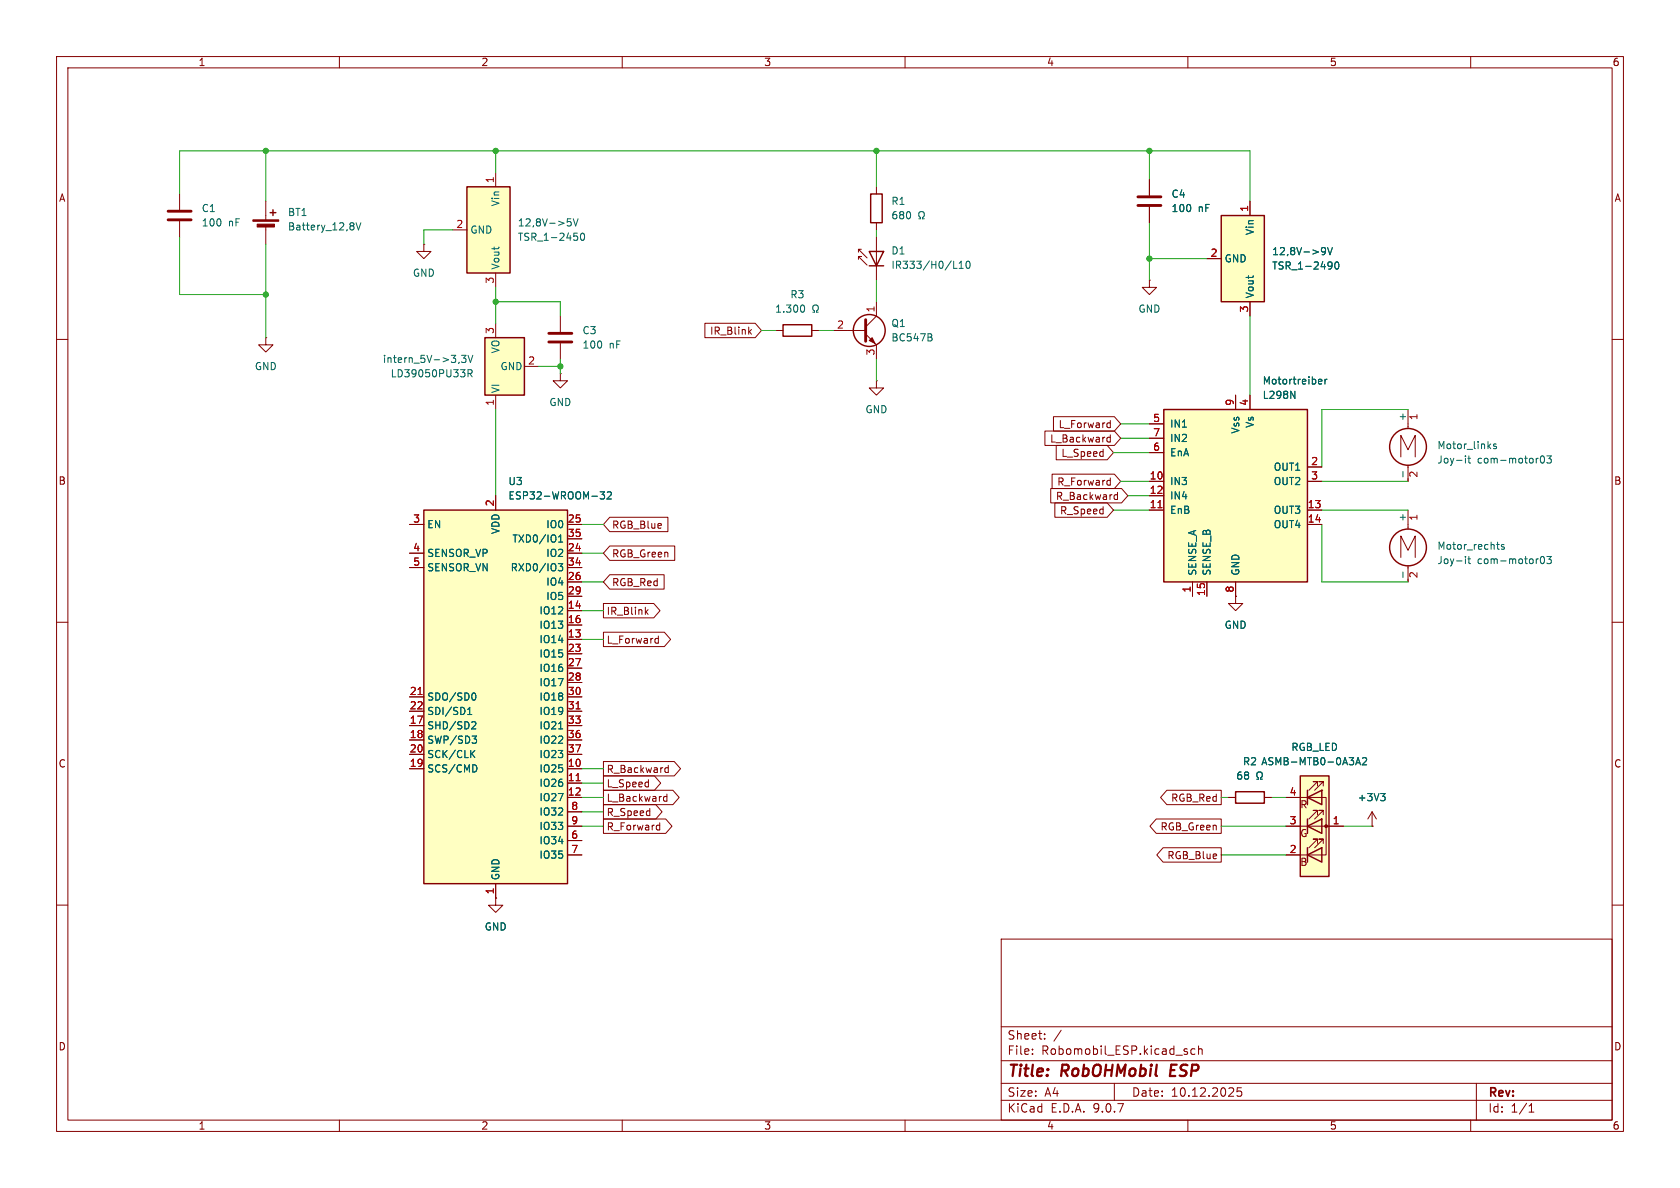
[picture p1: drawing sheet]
<svg xmlns="http://www.w3.org/2000/svg" width="297mm" height="210mm" viewBox="0 0 297 210" stroke-linecap="round" stroke-linejoin="round" font-family="sans-serif">
<g fill="none" stroke="#840000" stroke-width=".18">
<path d="M10 10h277v190h-277zM12 12h273v186h-273zM60 10v2M110 10v2M160 10v2M210 10v2M260 10v2M31.7 34.3v2.8M31.7 39.1v2.8M47 35.6v3.3M47 39.9v3.3M203.2 49.5v1.3h1.3l-1.3 1.3-1.3-1.3h1.3"/>
<path d="M203.2 49.5h.1M10 60h2M285 60h2M10 110h2M285 110h2M10 160h2M177 166h108v32h-108zM285 160h2M60 198v2M110 198v2M160 198v2M177 194.5h108"/>
<path d="M177 191.5h108M177 187.5h108M177 181.5h108M182.5 186.3v.1M182.5 185.5v.1M184.7 183.6v.1M184.7 182.8v.1M187.6 182.1l-1.3 2M197 191.5v3M209.7 185.9l.3 .2-.3 .3M209.7 185.4l.2 .1M210 198v2"/>
<path d="M211.2 185.5l-.4-.1-.3 .3v.4l.2 .2h.5M211.9 185.5l.2-.1 .4 .1v.9M211.9 184.9v1.5M219.5 192.3h-.8v.7l.2-.1h.5l.1 .3v.5l-.3 .1-.5-.1M260 198v2M261 191.5v6.5M270.3 196.6h.9M270.3 195.5l.4-.4v1.5"/>
</g>
<path d="M207.1 188.2l-.3 2h1" fill="none" stroke="#840000" stroke-width=".4"/>
<g fill="#840000" stroke="#840000" stroke-width=".18">
<path d="M44.7 38.9h4.6v.2h-4.6z"/>
<path d="M45.5 39.6h3v.5h-3z"/>
</g>
<path d="M47.8 37.6h1M48.3 37.1v1" fill="none" stroke="#840000" stroke-width=".25"/>
<path d="M62.9 39.4l.5 1.2 .4-1.2" fill="none" stroke="#006464" stroke-width=".18"/>
<path d="M29.7 37.3h4.1M29.7 38.9h4.1" fill="none" stroke="#840000" stroke-width=".51"/>
<path d="M215.9 38.1h7.6v15.2h-7.6z" fill="#ffffc2"/>
<g fill="none" stroke="#840000" stroke-width=".25">
<path d="M153.9 34.3h2.1v5.1h-2.1zM215.9 38.1h7.6v15.2h-7.6zM153.7 44.5h2.5l-1.3 2.5zM153.7 47h2.5"/>
<circle cx="248.9" cy="96.8" r="3.3"/>
</g>
<g fill="none" stroke="#840000" stroke-width=".18">
<path d="M154.9 33v1.3M154.9 39.4v1.2M203.2 31.8v2.7M203.2 36.6v2.8M221 35.6v2.5M47 59.7v1.3h1.3l-1.3 1.2-1.3-1.2h1.3M47 59.7h.1M151.8 45.8v-.5h.5h-.5l1.5 1.6M151.8 44.1v.5M152.3 44.1h-.5l1.5 1.5M154.9 41.9v7.6M213.4 45.7h2.5"/>
<path d="M221 53.3v2.6M247.6 98.6v-3.9l1.3 2.6 1.3-2.6v3.9M248.9 90.2v3.3M218.4 105.4v1.3h1.3l-1.3 1.3-1.2-1.3h1.2M218.4 105.4h.1M248.9 100v2.9"/>
</g>
<g fill="none" stroke="#006464" stroke-width=".18">
<path d="M162.4 38.7h.3v-.3a.54 .54 0 0 1-.2-.7 .54 .54 0 0 1 .7-.2 .58 .58 0 0 1-.1 .9v.3h.3M168.6 47.4h.6M169.6 47.4h.7M169.6 46.5l.3-.3v1.2M170.9 46.3l.2-.1a.68 .68 0 0 1 .4 .6 .68 .68 0 0 1-.4 .6l-.2-.1-.1-.3zM233.7 43.8h.4l.2 .1a.84 .84 0 0 1-.3 1.1h-.3M234.3 44.3l-.2 .2h-.4M234.7 43.8l.4 1.2 .4-1.2M235.4 46.4a1.07 1.07 0 0 1-.1 1M235.5 46.8l-.1 .2M236.1 46.4l.2-.1a.68 .68 0 0 1 .4 .6 .68 .68 0 0 1-.4 .7l-.2-.2-.1-.3zM259.1 98.4v.1"/>
<path d="M259.1 98.8v.8M259.5 98.8h.5M259.7 98.4v1.1l.3 .1M264.6 96.3h.5M264.8 97l.3 .1M265.9 96.3h-.3l-.2 .1 .1 .2 .4 .1v.3h-.5M272.4 98.5l.2-.1a.68 .68 0 0 1 .5 .6 .68 .68 0 0 1-.5 .6l-.2-.1-.1-.3zM273.5 98.4h.7l-.4 .5 .4 .1v.5l-.2 .1-.5-.1M248 101.1v1"/>
</g>
<path d="M201.2 34.8h4M201.2 36.3h4" fill="none" stroke="#840000" stroke-width=".51"/>
<path d="M82.5 33h7.7v15.3h-7.7z" fill="#ffffc2"/>
<path d="M82.5 33h7.7v15.3h-7.7z" fill="none" stroke="#840000" stroke-width=".25"/>
<path d="M87.6 30.5v2.5M74.9 43.2v1.3h1.3l-1.3 1.2-1.2-1.2h1.2M74.9 43.2h.1M80 40.6h2.5M87.6 48.3v2.5" fill="none" stroke="#840000" stroke-width=".18"/>
<path d="M100.3 38.7h.6M100.3 39.2h.4l.3 .2-.1 .5h-.6M101.3 38.7l.5 1.2 .4-1.2M101.5 41.2h.6M102 41.8l.1 .1-.1 .5M102.7 41.3l.2-.1a.68 .68 0 0 1 .5 .7 .68 .68 0 0 1-.5 .6l-.2-.1-.1-.4z" fill="none" stroke="#006464" stroke-width=".18"/>
<path d="M85.7 59.7h7v10.2h-7z" fill="#ffffc2"/>
<g fill="none" stroke="#840000" stroke-width=".25">
<path d="M85.7 59.7h7v10.2h-7zM138.4 57.4h5.1v2h-5.1z"/>
<circle cx="153.7" cy="58.4" r="2.82"/>
<circle cx="248.9" cy="79" r="3.3"/>
</g>
<g fill="none" stroke="#840000" stroke-width=".18">
<path d="M87.6 57.2v2.5M99.1 55.9v2.8M137.2 58.4h1.2M143.5 58.4h1.3M147.3 58.4h5.7M153 59.1l1.9 1.9v2.5M154.9 53.3v2.6l-1.9 1.9M87.6 69.9v2.5M92.7 64.8h2.5M99.1 60.7v2.8M154.9 67.3v1.3h1.3l-1.3 1.3-1.2-1.3h1.2M154.9 67.3h.1"/>
<path d="M248.9 72.4v3.3M247.6 80.8v-3.8l1.3 2.5 1.3-2.5v3.8M248.9 82.2v2.9M87.6 158.8v1.2h1.3l-1.3 1.3-1.2-1.3h1.2M87.6 158.8h.1"/>
</g>
<g fill="none" stroke="#006464" stroke-width=".18">
<path d="M141.8 53.9a.68 .68 0 0 1 .5 .7 .68 .68 0 0 1-.5 .6M143.7 55.2h.3v-.3a.54 .54 0 0 1-.3-.7 .54 .54 0 0 1 .8-.2 .58 .58 0 0 1-.1 .9v.3h.3M164.5 59.6l.3 .2-.1 .3-.2 .2M164.6 59.1l.1 .1-.1 .3M81.2 64l-.2 .3M81.6 62.8h.8l-.4 .5 .3 .1v.6l-.2 .1-.5-.1M82.7 62.8l.5 1.3 .4-1.3M82.7 66h.6l.2-.2-.1-.3-.7-.2v1.3M83 66l.5 .6M264.5 78.5h-.3l-.2 .2 .1 .1 .4 .2v.3h-.5M248 83.3v1M259.1 80.6v.1"/>
<path d="M259.1 81v.9M259.5 81h.5M259.7 80.6v1.1l.3 .2M272.4 80.7l.2-.1a.68 .68 0 0 1 .5 .6 .68 .68 0 0 1-.5 .7l-.2-.2-.1-.3zM273.5 80.6h.7l-.4 .5 .4 .1v.5l-.2 .2-.5-.2"/>
</g>
<path d="M97 58.9h4.1M153 56.5v3.8M97 60.5h4.1" fill="none" stroke="#840000" stroke-width=".51"/>
<path d="M153.7 60.2l.5-.5 .5 1z" fill="#840000" stroke="#840000" stroke-width=".18"/>
<path d="M229.9 137.2h5v17.7h-5z" fill="#ffffc2"/>
<g fill="none" stroke="#840000" stroke-width=".18">
<path d="M232.9 138.9v-.7h-.7h.7l-1.5 1.5M233.7 139.7h.1M233.9 138.9v-.7h-.7h.7l-1.5 1.5M217.2 141h1.2M223.5 141h1.3M227.3 141h7.1v10.1h-7.1M227.3 146.1h10.2M232.9 144v-.7h-.7h.7l-1.5 1.5M232.9 149.1v-.8h-.7h.7l-1.5 1.6M233.9 144v-.7h-.7h.7l-1.5 1.5M233.9 149.1v-.8h-.7h.7l-1.5 1.6M242.6 146.1h.1"/>
<path d="M242.6 143.5l-.8 1.3M242.6 143.5l.7 1.3M242.6 143.5v2.6"/>
</g>
<path d="M218.4 140h5.1v2h-5.1zM229.9 137.2h5v17.7h-5zM231.1 139.7v2.5M231.1 141l2.6-1.3v2.5zM231.1 146.1l2.6-1.3v2.5zM231.1 151.1l2.6-1.2v2.5zM231.1 144.8v2.5M231.1 149.9v2.5" fill="none" stroke="#840000" stroke-width=".25"/>
<circle cx="234.4" cy="146" r=".25" fill="#840000" stroke="#840000" stroke-width=".18"/>
<path d="M222.2 137.7h.3v-.2a.54 .54 0 0 1-.3-.7 .54 .54 0 0 1 .8-.3 .58 .58 0 0 1-.1 1v.2h.3M239.7 135.2l.4-1.3 .4 1.3M239.8 134.8h.6M240.9 134.1l.5-.2 .2 .4-.8 .9h.8M244.1 140.3h.8l-.5 .5M244.6 140.8l.3 .2v.3l-.3 .2" fill="none" stroke="#006464" stroke-width=".18"/>
<path d="M205.7 72.4h25.4v30.5h-25.4z" fill="#ffffc2"/>
<path d="M205.7 72.4h25.4v30.5h-25.4z" fill="none" stroke="#840000" stroke-width=".25"/>
<g fill="none" stroke="#840000" stroke-width=".18">
<path d="M99.1 66v1.3h1.2l-1.2 1.3-1.3-1.3h1.3M99.1 66h.1M203.2 74.9h2.5M203.2 77.5h2.5M218.4 69.9v2.5M221 69.9v2.5M203.2 80h2.5M203.2 85.1h2.5M203.2 87.6h2.5M203.2 90.2h2.5M231.1 85.1h2.6M231.1 90.2h2.6"/>
<path d="M231.1 82.6h2.6M231.1 92.7h2.6M210.8 102.9v2.5M213.4 102.9v2.5M218.4 102.9v2.5"/>
</g>
<path d="M204.7 89.8h.7" fill="none" stroke="#a90000" stroke-width=".18"/>
<path d="M228.2 69.2l.7 1.2v-1.2M233.3 67l.3 .1 .1 .2-.6 .2M233.6 67.8l-.3 .1M234.2 67v.9M234.6 67l-.4 .3" fill="none" stroke="#006464" stroke-width=".18"/>
<path d="M74.9 90.2h25.4v66h-25.4z" fill="#ffffc2"/>
<path d="M74.9 90.2h25.4v66h-25.4z" fill="none" stroke="#840000" stroke-width=".25"/>
<g fill="none" stroke="#840000" stroke-width=".18">
<path d="M203.2 31.8v2.7M203.2 36.6v2.8M221 35.6v2.5M124.6 57.1h8.9l1.1 1.3-1.1 1.3h-8.9zM132.5 58.6l.3 .5M132.8 58.2l-.4 .5M213.4 45.7h2.5M221 53.3v2.6M184.7 76.2h12.3l1.1 1.3-1.1 1.2h-12.3zM186.2 73.7h10.8l1.1 1.2-1.1 1.3h-10.8zM186.7 78.7h9l1.1 1.3-1.1 1.3h-9zM195.7 78l.2 .1h.4"/>
<path d="M195.9 74.8h.4M196.3 74.3v1.3M196.3 76.9v1.2M196.3 77.4l-.4-.1-.2 .1M196.3 75.5l-.4 .1M203.2 74.9h2.5M203.2 77.5h2.5M218.4 69.9v2.5M221 69.9v2.5M72.4 92.7h2.5M72.4 97.8h2.5M87.6 87.6v2.6"/>
<path d="M100.3 92.7h2.6M100.3 97.8h2.6M100.3 95.3h2.6M107.8 96.5h11.5v2.6h-11.5l-1.1-1.3zM107.8 91.4h10.3v2.6h-10.3l-1.1-1.3zM185.8 86.4h12.5l1.1 1.2-1.1 1.3h-12.5zM186 83.8h11l1.1 1.3-1.1 1.3h-11zM186.5 88.9h9.2l1.1 1.3-1.1 1.2h-9.2zM195.9 84.9l.4 .1M196.3 84.5v1.3M196.3 85.7l-.4 .1M197.1 88.2h.5"/>
<path d="M197.1 87.5h.5M197.6 87v1.3M203.2 80h2.5M203.2 85.1h2.5M203.2 87.6h2.5M203.2 90.2h2.5M231.1 92.7h2.6M231.1 85.1h2.6M231.1 90.2h2.6M231.1 82.6h2.6M72.4 100.3h2.5M100.3 100.3h2.6"/>
<path d="M100.3 102.9h2.6M100.3 105.4h2.6M100.3 108h2.6M100.3 110.5h2.6M100.3 113h2.6M100.3 115.6h2.6M100.3 118.1h2.6M106.7 106.7h8.9l1.1 1.3-1.1 1.2h-8.9zM106.7 111.8h10.7l1.2 1.2-1.2 1.3h-10.7zM107.8 101.6h9.6v2.5h-9.6l-1.1-1.2zM114.2 108.1l.4 .5M114.6 107.8l-.5 .5"/>
<path d="M116 112.9h.4M116.4 112.4v1.3M116.4 113.6l-.4 .1M210.8 102.9v2.5M213.4 102.9v2.5M218.4 105.4h.1M218.4 102.9v2.5M72.4 123.2h2.5M72.4 125.7h2.5M72.4 128.3h2.5M72.4 130.8h2.5M72.4 133.4h2.5"/>
<path d="M72.4 135.9h2.5M100.3 123.2h2.6M100.3 125.7h2.6M100.3 128.3h2.6M100.3 130.8h2.6M100.3 133.4h2.6M100.3 135.9h2.6M100.3 120.7h2.6M100.3 138.4h2.6M106.7 134.6h12.5l1.1 1.3-1.1 1.3h-12.5zM106.7 139.7h12.3l1.1 1.3-1.1 1.2h-12.3zM106.7 137.2h9l1.1 1.2-1.1 1.3h-9z"/>
<path d="M117.7 136.5h.4M117.7 135.8h.4M118.1 135.3v1.3M206.3 139.7h9.6v2.5h-9.6l-1.1-1.2zM87.6 158.8h.1M87.6 156.2v2.6M100.3 141h2.6M100.3 143.5h2.6M100.3 146.1h2.6M100.3 148.6h2.6M100.3 151.1h2.6M106.7 144.8h11l1.1 1.3-1.1 1.2h-11z"/>
<path d="M106.7 142.2h9.2l1.1 1.3-1.1 1.3h-9.2zM116.3 145.9h.3M116.6 145.5v1.2M116.6 146.7h-.3M117.4 141.5l.1 .1h.4M117.9 140.4v1.2M117.9 140.9l-.4-.1-.1 .1M204.4 144.8h11.5v2.5h-11.5l-1.1-1.2zM205.6 149.9h10.3v2.5h-10.3l-1.1-1.3zM217.2 141h1.2M223.5 141h1.3M227.3 141h2.6"/>
<path d="M227.3 146.1h2.6M227.3 151.1h2.6M234.9 146.1h2.6M242.6 146.1h.1"/>
</g>
<g fill="none" stroke="#006464" stroke-width=".18">
<path d="M233.7 43.8h.4l.2 .1a.84 .84 0 0 1-.3 1.1h-.3M234.3 44.3l-.2 .2h-.4M234.7 43.8l.4 1.2 .4-1.2M235.4 46.4a1.07 1.07 0 0 1-.1 1M235.5 46.8l-.1 .2M236.1 46.4l.2-.1a.68 .68 0 0 1 .4 .6 .68 .68 0 0 1-.4 .7l-.2-.2-.1-.3zM228.2 69.2l.7 1.2v-1.2M233.3 67l.3 .1 .1 .2-.6 .2M233.6 67.8l-.3 .1M234.2 67v.9M234.6 67l-.4 .3M98.7 99.6h.8l-.4 .5 .3 .1v.6l-.2 .1-.4-.1"/>
<path d="M98.8 95.8h.7M98.8 94.9l.3-.3v1.2M106.1 86.9h.8l-.4 .5 .3 .1v.6l-.2 .1-.5-.1M107.4 87.1l.4-.2 .3 .4-.8 .9h.8M82.7 126.3h.7M82.7 125.4l.3-.4v1.3M83.4 133.2l.5 .7M83.5 130.1h.7l-.4 .5 .4 .1v.4l-.2 .3h-.4M83.6 127.6h.4l.1 .3-.8 .9h.8M83.7 122.5a.68 .68 0 0 1 .4 .6 .68 .68 0 0 1-.4 .7M83.9 132.7l-.7 .7M84.1 135.3l.2 .4-.2 .7"/>
<path d="M98.8 128.8h.7M222.2 137.7h.3v-.2a.54 .54 0 0 1-.3-.7 .54 .54 0 0 1 .8-.3 .58 .58 0 0 1-.1 1v.2h.3M239.7 135.2l.4-1.3 .4 1.3M239.8 134.8h.6M240.9 134.1l.5-.2 .2 .4-.8 .9h.8M244.1 140.3h.8l-.5 .5M244.6 140.8l.3 .2v.3l-.3 .2"/>
</g>
<path d="M204.7 89.8h.7M73.9 122.8h.7M101.8 125.3h.8M101.8 138h.8" fill="none" stroke="#a90000" stroke-width=".18"/>
<g fill="none" stroke="#009600" stroke-width=".18">
<path d="M31.7 34.3v-7.6h189.3v8.9M47 26.7v8.9M87.6 26.7v3.8M154.9 26.7v6.3M203.2 26.7v5.1M203.2 39.4v10.1M31.7 41.9v10.2h15.3M47 43.2v16.5M80 40.6h-5.1v2.6M87.6 53.3h11.5v2.6M87.6 50.8v6.4M134.6 58.4h2.6"/>
<path d="M144.8 58.4h2.5M154.9 40.6v1.3M154.9 49.5v3.8M203.2 45.7h10.2M221 55.9v14M87.6 72.4v15.2M95.2 64.8h3.9M99.1 63.5v2.5M154.9 63.5v3.8M198.1 77.5h5.1M198.1 74.9h5.1M248.9 72.4h-15.2v10.2"/>
<path d="M102.9 92.7h3.8M102.9 97.8h3.8M196.8 90.2h6.4M196.8 80h6.4M198.1 85.1h5.1M199.4 87.6h3.8M233.7 90.2h15.2M233.7 92.7v10.2h15.2M233.7 85.1h15.2M102.9 102.9h3.8M102.9 113h3.8M102.9 108h3.8"/>
<path d="M102.9 135.9h3.8M102.9 138.4h3.8M102.9 141h3.8M102.9 146.1h3.8M102.9 143.5h3.8M215.9 141h1.3M215.9 151.1h11.4M215.9 146.1h11.4M224.8 141h2.5M237.5 146.1h5.1"/>
</g>
<g fill="#009600" stroke="#009600" stroke-width=".18">
<circle cx="154.9" cy="26.7" r=".46"/>
<circle cx="203.2" cy="26.7" r=".46"/>
<circle cx="203.2" cy="45.7" r=".46"/>
<circle cx="87.6" cy="26.7" r=".46"/>
<circle cx="47" cy="26.7" r=".46"/>
<circle cx="47" cy="52.1" r=".46"/>
<circle cx="87.6" cy="53.3" r=".46"/>
<circle cx="99.1" cy="64.8" r=".46"/>
</g>
<g font-size="2.8" fill="#840000">
<text x="178" y="190.9">Title:</text>
<text x="187.7" y="190.9">RobOHMobil</text>
<text x="207.7" y="190.9">ESP</text>
</g>
<g font-size="2.1" fill="#840000">
<text x="178" y="184">Sheet:</text>
<text x="178" y="186.7">File:</text>
<text x="184.1" y="186.7">Robomobil_ESP.kicad_sch</text>
<text x="178" y="196.9">KiCad</text>
<text x="178" y="194.1">Size:</text>
<text x="184.7" y="194.1">A4</text>
<text x="185.7" y="196.9">E.D.A.</text>
<text x="193.3" y="196.9">9.0.7</text>
<text x="200" y="194.1">Date:</text>
<text x="207" y="194.1">10.12.2025</text>
<text x="263" y="194.3">Rev:</text>
<text x="263" y="196.9">Id:</text>
<text x="267.1" y="196.9">1/1</text>
</g>
<g font-size="1.8" fill="#840000">
<text x="35" y="11.9">1</text>
<text x="85" y="11.9">2</text>
<text x="135" y="11.9">3</text>
<text x="185" y="11.9">4</text>
<text x="235" y="11.9">5</text>
<text x="285" y="11.9">6</text>
<text x="10.3" y="35.9">A</text>
<text x="285.3" y="35.9">A</text>
<text x="125.4" y="59.4">IR_Blink</text>
<text x="187.1" y="75.9">L_Forward</text>
<text x="185.5" y="78.4">L_Backward</text>
<text x="187.5" y="81">L_Speed</text>
<text x="10.3" y="85.9">B</text>
<text x="186.6" y="88.6">R_Backward</text>
<text x="186.8" y="86">R_Forward</text>
<text x="285.3" y="85.9">B</text>
<text x="108.1" y="93.7">RGB_Blue</text>
<text x="187.3" y="91.1">R_Speed</text>
<text x="108.1" y="98.7">RGB_Green</text>
<text x="108.1" y="103.8">RGB_Red</text>
<text x="107.2" y="108.9">IR_Blink</text>
<text x="107.2" y="114">L_Forward</text>
<text x="10.3" y="135.9">C</text>
<text x="107.2" y="136.8">R_Backward</text>
<text x="285.3" y="135.9">C</text>
<text x="107.2" y="141.9">L_Backward</text>
<text x="107.2" y="139.4">L_Speed</text>
<text x="206.9" y="141.9">RGB_Red</text>
<text x="229.8" y="143.1">R</text>
<text x="107.2" y="147">R_Forward</text>
<text x="107.2" y="144.5">R_Speed</text>
<text x="205.1" y="147">RGB_Green</text>
<text x="229.8" y="148.2">G</text>
<text x="206.3" y="152.1">RGB_Blue</text>
<text x="229.8" y="153.3">B</text>
<text x="10.3" y="185.9">D</text>
<text x="285.3" y="185.9">D</text>
<text x="35" y="199.9">1</text>
<text x="85" y="199.9">2</text>
<text x="135" y="199.9">3</text>
<text x="185" y="199.9">4</text>
<text x="235" y="199.9">5</text>
<text x="285" y="199.9">6</text>
</g>
<g font-size="1.8" fill="#a90000">
<text x="87.4" y="32.5" transform="rotate(-90 87.4 32.5)">1</text>
<text x="80.6" y="40.4">2</text>
<text x="220.7" y="37.5" transform="rotate(-90 220.7 37.5)">1</text>
<text x="213.9" y="45.5">2</text>
<text x="87.4" y="50.2" transform="rotate(-90 87.4 50.2)">3</text>
<text x="87.4" y="59.1" transform="rotate(-90 87.4 59.1)">3</text>
<text x="147.9" y="58.2">2</text>
<text x="154.7" y="55.3" transform="rotate(-90 154.7 55.3)">1</text>
<text x="220.7" y="55.3" transform="rotate(-90 220.7 55.3)">3</text>
<text x="93.3" y="64.5">2</text>
<text x="154.7" y="62.9" transform="rotate(-90 154.7 62.9)">3</text>
<text x="87.4" y="71.8" transform="rotate(-90 87.4 71.8)">1</text>
<text x="218.2" y="71.8" transform="rotate(-90 218.2 71.8)">9</text>
<text x="220.7" y="71.8" transform="rotate(-90 220.7 71.8)">4</text>
<text x="203.8" y="74.7">5</text>
<text x="203.8" y="77.2">7</text>
<text x="250.9" y="74.4" transform="rotate(-90 250.9 74.4)">1</text>
<text x="203.8" y="79.8">6</text>
<text x="231.7" y="82.3">2</text>
<text x="87.4" y="89.6" transform="rotate(-90 87.4 89.6)">2</text>
<text x="203.2" y="84.8">10</text>
<text x="203.2" y="87.4">12</text>
<text x="203.2" y="89.9">11</text>
<text x="231.1" y="89.9">13</text>
<text x="231.7" y="84.8">3</text>
<text x="250.9" y="84.5" transform="rotate(-90 250.9 84.5)">2</text>
<text x="73" y="92.5">3</text>
<text x="100.3" y="92.5">25</text>
<text x="100.3" y="95">35</text>
<text x="231.1" y="92.5">14</text>
<text x="250.9" y="92.1" transform="rotate(-90 250.9 92.1)">1</text>
<text x="73" y="97.5">4</text>
<text x="73" y="100.1">5</text>
<text x="100.3" y="97.5">24</text>
<text x="100.3" y="100.1">34</text>
<text x="100.3" y="102.6">26</text>
<text x="100.3" y="105.2">29</text>
<text x="100.3" y="107.7">14</text>
<text x="210.6" y="104.8" transform="rotate(-90 210.6 104.8)">1</text>
<text x="213.1" y="105.5" transform="rotate(-90 213.1 105.5)">15</text>
<text x="218.2" y="104.8" transform="rotate(-90 218.2 104.8)">8</text>
<text x="250.9" y="102.3" transform="rotate(-90 250.9 102.3)">2</text>
<text x="100.3" y="110.2">16</text>
<text x="100.3" y="112.8">13</text>
<text x="100.3" y="115.3">23</text>
<text x="100.3" y="117.9">27</text>
<text x="72.3" y="122.9">21</text>
<text x="72.3" y="125.5">22</text>
<text x="100.3" y="120.4">28</text>
<text x="100.3" y="122.9">30</text>
<text x="100.3" y="125.5">31</text>
<text x="72.3" y="128">17</text>
<text x="72.3" y="130.6">18</text>
<text x="100.3" y="128">33</text>
<text x="100.3" y="130.6">36</text>
<text x="72.3" y="133.1">20</text>
<text x="72.3" y="135.6">19</text>
<text x="100.3" y="133.1">37</text>
<text x="100.3" y="135.6">10</text>
<text x="100.3" y="138.2">11</text>
<text x="100.3" y="140.7">12</text>
<text x="100.9" y="143.3">8</text>
<text x="227.9" y="140.7">4</text>
<text x="100.9" y="145.8">9</text>
<text x="100.9" y="148.3">6</text>
<text x="227.9" y="145.8">3</text>
<text x="235.5" y="145.8">1</text>
<text x="100.9" y="150.9">7</text>
<text x="227.9" y="150.9">2</text>
<text x="87.4" y="158.2" transform="rotate(-90 87.4 158.2)">1</text>
</g>
<g font-size="1.8" fill="#006464">
<text x="207" y="35.2">C4</text>
<text x="35.6" y="37.7">C1</text>
<text x="35.6" y="40.2">100</text>
<text x="40.4" y="40.2">nF</text>
<text x="50.8" y="38.4">BT1</text>
<text x="50.8" y="40.9">Battery_12,8V</text>
<text x="83.1" y="41.5">GND</text>
<text x="88.5" y="36.6" transform="rotate(-90 88.5 36.6)">Vin</text>
<text x="91.4" y="40.2">12,8V-&gt;5V</text>
<text x="157.5" y="36.4">R1</text>
<text x="157.5" y="39">680</text>
<text x="207" y="37.7">100</text>
<text x="211.8" y="37.7">nF</text>
<text x="221.8" y="41.7" transform="rotate(-90 221.8 41.7)">Vin</text>
<text x="88.5" y="47.8" transform="rotate(-90 88.5 47.8)">Vout</text>
<text x="91.4" y="42.8">TSR_1-2450</text>
<text x="157.5" y="45.2">D1</text>
<text x="157.5" y="47.7">IR333/H0/L10</text>
<text x="216.4" y="46.6">GND</text>
<text x="224.8" y="45.3">12,8V-&gt;9V</text>
<text x="224.8" y="47.9">TSR_1-2490</text>
<text x="72.9" y="49.1">GND</text>
<text x="139.6" y="52.9">R3</text>
<text x="221.8" y="52.8" transform="rotate(-90 221.8 52.8)">Vout</text>
<text x="102.9" y="59.3">C3</text>
<text x="136.9" y="55.5">1.300</text>
<text x="157.5" y="58">Q1</text>
<text x="201.2" y="55.5">GND</text>
<text x="45" y="65.6">GND</text>
<text x="67.6" y="64.4">intern_5V-&gt;3,3V</text>
<text x="88.4" y="65.6">GND</text>
<text x="88.5" y="62.6" transform="rotate(-90 88.5 62.6)">VO</text>
<text x="102.9" y="61.8">100</text>
<text x="107.7" y="61.8">nF</text>
<text x="157.5" y="60.6">BC547B</text>
<text x="69" y="66.9">LD39050PU33R</text>
<text x="88.5" y="69.6" transform="rotate(-90 88.5 69.6)">VI</text>
<text x="97" y="72">GND</text>
<text x="223.1" y="70.7">L298N</text>
<text x="223.1" y="68.2">Motortreiber</text>
<text x="152.9" y="73.3">GND</text>
<text x="206.8" y="75.8">IN1</text>
<text x="219.3" y="76.8" transform="rotate(-90 219.3 76.8)">Vss</text>
<text x="221.8" y="75.7" transform="rotate(-90 221.8 75.7)">Vs</text>
<text x="248.7" y="74.5" transform="rotate(-90 248.7 74.5)">+</text>
<text x="206.8" y="78.3">IN2</text>
<text x="206.8" y="80.9">EnA</text>
<text x="225.1" y="83.4">OUT1</text>
<text x="254" y="79.6">Motor_links</text>
<text x="254" y="82.1">Joy-it</text>
<text x="261.2" y="82.1">com-motor03</text>
<text x="89.8" y="88.5">ESP32-WROOM-32</text>
<text x="89.8" y="86">U3</text>
<text x="206.8" y="86">IN3</text>
<text x="206.8" y="88.5">IN4</text>
<text x="225.1" y="86">OUT2</text>
<text x="75.4" y="93.6">EN</text>
<text x="88.5" y="94.5" transform="rotate(-90 88.5 94.5)">VDD</text>
<text x="96.5" y="93.6">IO0</text>
<text x="206.8" y="91">EnB</text>
<text x="225.1" y="91">OUT3</text>
<text x="225.1" y="93.6">OUT4</text>
<text x="248.7" y="92.3" transform="rotate(-90 248.7 92.3)">+</text>
<text x="75.4" y="98.7">SENSOR_VP</text>
<text x="75.4" y="101.2">SENSOR_VN</text>
<text x="90.2" y="101.2">RXD0/IO3</text>
<text x="90.5" y="96.1">TXD0/IO1</text>
<text x="96.5" y="98.7">IO2</text>
<text x="211.7" y="101.9" transform="rotate(-90 211.7 101.9)">SENSE_A</text>
<text x="214.2" y="101.9" transform="rotate(-90 214.2 101.9)">SENSE_B</text>
<text x="219.3" y="101.9" transform="rotate(-90 219.3 101.9)">GND</text>
<text x="254" y="97.4">Motor_rechts</text>
<text x="254" y="99.9">Joy-it</text>
<text x="261.2" y="99.9">com-motor03</text>
<text x="96.5" y="103.7">IO4</text>
<text x="96.5" y="106.3">IO5</text>
<text x="95.3" y="108.8">IO12</text>
<text x="95.3" y="111.4">IO13</text>
<text x="95.3" y="113.9">IO14</text>
<text x="216.4" y="111.4">GND</text>
<text x="95.3" y="116.4">IO15</text>
<text x="95.3" y="119">IO16</text>
<text x="75.4" y="124.1">SDO/SD0</text>
<text x="95.3" y="121.5">IO17</text>
<text x="95.3" y="124.1">IO18</text>
<text x="75.4" y="126.6">SDI/SD1</text>
<text x="75.4" y="129.1">SHD/SD2</text>
<text x="75.4" y="131.7">SWP/SD3</text>
<text x="95.3" y="126.6">IO19</text>
<text x="95.3" y="129.1">IO21</text>
<text x="95.3" y="131.7">IO22</text>
<text x="75.4" y="134.2">SCK/CLK</text>
<text x="75.4" y="136.8">SCS/CMD</text>
<text x="95.3" y="134.2">IO23</text>
<text x="95.3" y="136.8">IO25</text>
<text x="219.6" y="135.5">R2 ASMB-MTB0-0A3A2</text>
<text x="228.2" y="132.9">RGB_LED</text>
<text x="95.3" y="139.3">IO26</text>
<text x="95.3" y="141.8">IO27</text>
<text x="218.5" y="138">68</text>
<text x="239.9" y="141.8">+3V3</text>
<text x="95.3" y="144.4">IO32</text>
<text x="95.3" y="146.9">IO33</text>
<text x="95.3" y="149.5">IO34</text>
<text x="88.5" y="155.7" transform="rotate(-90 88.5 155.7)">GND</text>
<text x="95.3" y="152">IO35</text>
<text x="85.6" y="164.7">GND</text>
</g>
</svg>
